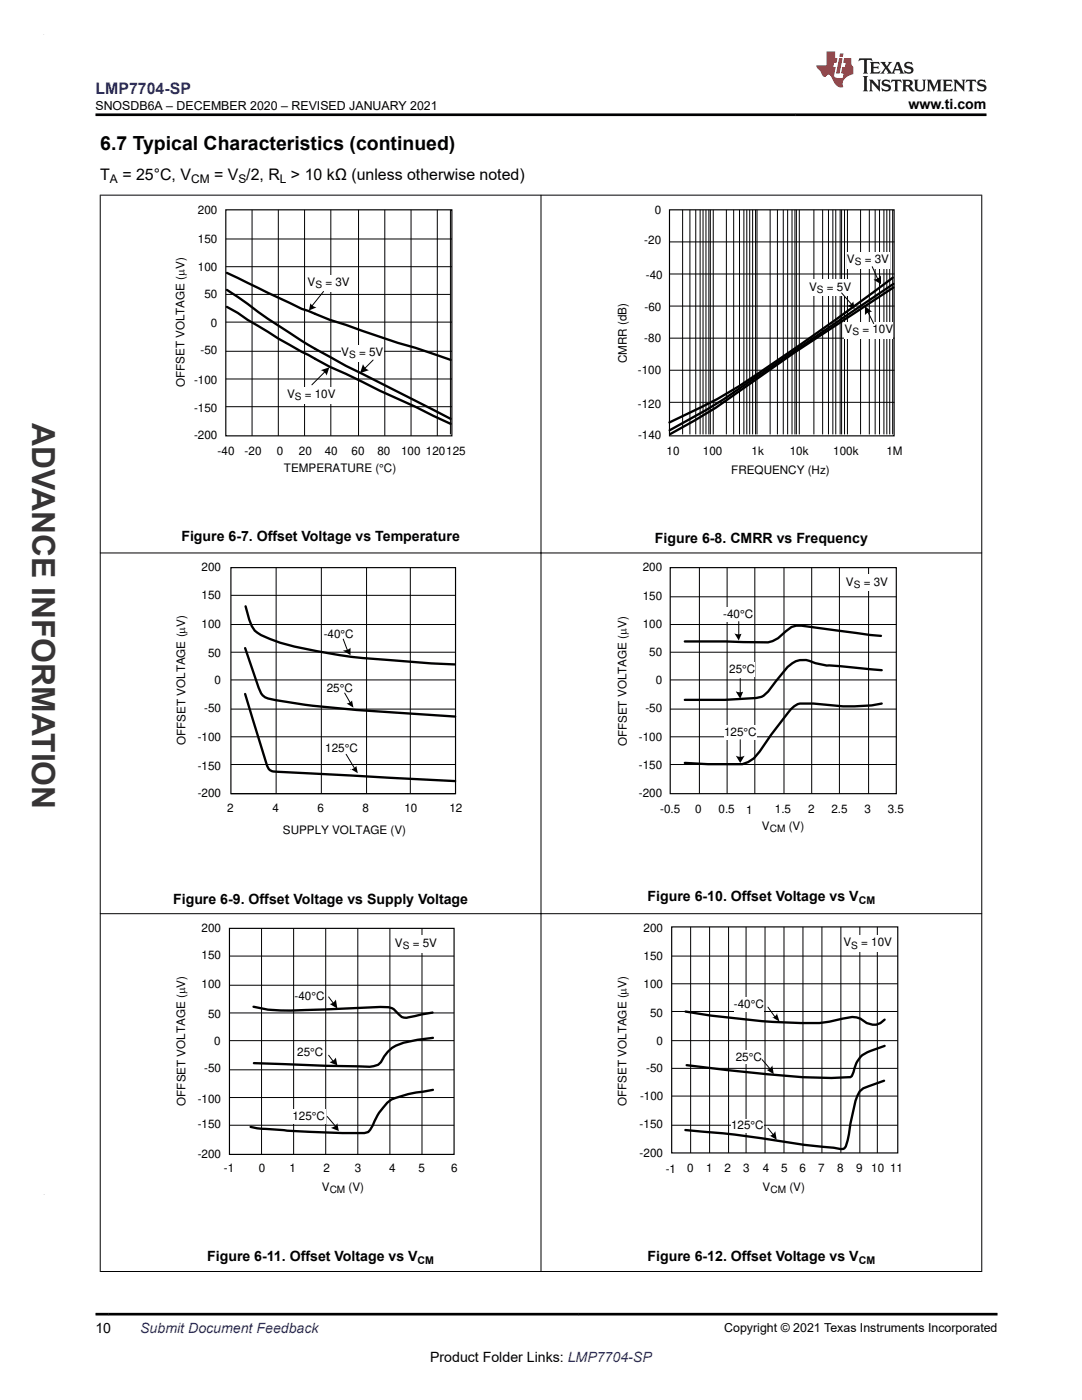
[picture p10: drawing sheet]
<svg xmlns="http://www.w3.org/2000/svg" width="216mm" height="279mm" viewBox="0 0 216 279" stroke-linecap="round" stroke-linejoin="round" font-family="sans-serif">
<path d="M45.3 54.5l14.9 7.1 1.3 .4 4.3 1.8 24.1 8M45.3 57.9l2.1 1.3a151.5 151.5 0 0 0 28.4 17.2l14.1 7.2M45.3 61.2l2.1 1.2a163.2 163.2 0 0 0 24.9 13.8l3.5 1.8 7.1 3.2 7 3.4" fill="none" stroke="#000" stroke-width=".47"/>
<path d="M45.1 41.9h45.1v45.1h-45.1z" fill="none" stroke="#000" stroke-width=".23"/>
<g fill="none" stroke="#000" stroke-width=".2">
<path d="M45.1 53.2h45.1M45.1 47.7h45.1M45.1 58.8h44.8M50.3 41.9v45.1M55.5 41.9v45.1M60.8 41.9v45.1M66 41.9v45.1M71.5 41.9v45.1M76.8 41.9v45.1M82 41.9v45.1M87.3 41.9v45.1M89.9 41.9v44.8"/>
<path d="M45.1 75.6h45.1M45.1 64.3h45.1M45.1 70.1h45.1M45.1 81.2h45.1"/>
</g>
<path d="M61.4 55h8.4v3.2h-8.4z" fill-rule="evenodd" fill="#fff"/>
<path d="M64.6 58.2l-2.4 2.9" fill="none" stroke="#000" stroke-width=".2"/>
<path d="M61.9 60.4a1.92 1.92 0 0 0 1.2 1l-1.5 .6z" fill-rule="evenodd" fill="#000"/>
<g fill="#fff">
<path d="M68 68.9h8.5v3.2h-8.5z" fill-rule="evenodd"/>
<path d="M57.3 77.4h9.6v3.2h-9.6z" fill-rule="evenodd"/>
</g>
<g fill="none" stroke="#000" stroke-width=".2">
<path d="M133.6 48.3h44.8M133.6 54.7h44.8M136.2 41.9v44.8M137.7 41.9v44.8M138.8 41.9v44.8M139.7 41.9v44.8M140.3 41.9v44.8M140.9 41.9v44.8M141.4 41.9v44.8M141.7 41.9v44.8M142.3 41.9v44.8M144.9 41.9v44.8"/>
<path d="M146.4 41.9v44.8M147.6 41.9v44.8M148.4 41.9v44.8M149 41.9v44.8M149.6 41.9v44.8M150.2 41.9v44.8M150.8 41.9v44.8M151.1 41.9v44.8M153.7 41.9v44.8M155.1 41.9v44.8M156.3 41.9v44.8M157.2 41.9v44.8"/>
<path d="M158 41.9v44.8M158.6 41.9v44.8M158.9 41.9v44.8M159.5 41.9v44.8M162.4 41.9v44.8M164.1 41.9v44.8M165.3 41.9v44.8M166.2 41.9v44.8M166.8 41.9v44.8M167.6 41.9v44.8M167.9 41.9v44.8M168.5 41.9v44.8"/>
<path d="M169.1 41.9v44.8M171.7 41.9v44.8M173.5 41.9v44.8M174.6 41.9v44.8M175.5 41.9v44.8M176.4 41.9v44.8M177 41.9v44.8M177.5 41.9v44.8M178.1 41.9v44.8M64.8 74.2l-2.6 2.6M74.5 71.9l-1.8 1.7M133.6 61.1h44.8"/>
<path d="M133.6 67.5h44.8M133.6 73.9h44.8M133.6 80.3h44.8"/>
</g>
<g fill="#000">
<path d="M64 73.9l1.7-.6-.6 1.8a1.4 1.4 0 0 0-1.1-1.2z" fill-rule="evenodd"/>
<path d="M72.4 72.7l.1 .1a1.79 1.79 0 0 0 1.1 1.1l-1.8 .6z" fill-rule="evenodd"/>
</g>
<path d="M133.6 41.9h44.8v45.1h-44.8z" fill="none" stroke="#000" stroke-width=".23"/>
<path d="M178.2 55.4a607.6 607.6 0 0 1-30.8 21.7l-4.3 2.5-9.5 4.7M178.3 56.7l-33.9 23-3.4 2.1-7.4 4.1M178.3 57.4l-19.8 13-15.7 11-9.1 5.2" fill="none" stroke="#000" stroke-width=".47"/>
<g fill="#fff">
<path d="M161.5 55.8h8.5v3.2h-8.5z" fill-rule="evenodd"/>
<path d="M169.1 50.3h8.4v3.2h-8.4z" fill-rule="evenodd"/>
<path d="M168.5 64.3h9.6v3.2h-9.6z" fill-rule="evenodd"/>
</g>
<g fill="none" stroke="#000" stroke-width=".2">
<path d="M167.9 58.5l2.1 2.3M174 53.2l1.2 2.6M173.2 62.2l1.1 2.4M46.1 118.8h44.8M55.1 113.3v45.1M64.1 113.3v45.1M73.1 113.3v45.1M81.9 113.3v45.1M46.1 135.7h44.8M46.1 130.2h44.8M46.1 124.6h44.8M46.1 152.6h44.8"/>
<path d="M46.1 147h44.8M46.1 141.5h44.8M46.1 158.4h44.8"/>
</g>
<g fill="#000">
<path d="M174.4 55.8a1.79 1.79 0 0 0 1.4-.8v1.7z" fill-rule="evenodd"/>
<path d="M169.1 61a1.69 1.69 0 0 0 1.2-.9l.3 1.6z" fill-rule="evenodd"/>
<path d="M172.6 61.1l1.4 1.1a1.68 1.68 0 0 0-1.4 .7z" fill-rule="evenodd"/>
</g>
<path d="M48.9 129.3l2.7 8a2.66 2.66 0 0 0 1.9 2.1 152.8 152.8 0 0 0 24.6 2.8l12.7 .8M48.9 138.5l4.4 14.3a1.75 1.75 0 0 0 2.1 1.2l35.4 1.9M49 121l.7 2.6a4.1 4.1 0 0 0 2.4 3.1 37.5 37.5 0 0 0 11.1 3.3 94.3 94.3 0 0 0 15 1.8l7.8 .6 4.7 .2" fill="none" stroke="#000" stroke-width=".47"/>
<path d="M46.1 113.3h44.8v45.1h-44.8z" fill="none" stroke="#000" stroke-width=".23"/>
<g fill="#fff">
<path d="M64.7 125.2h5.8v2.9h-5.8z" fill-rule="evenodd"/>
<path d="M65.3 136h5.2v2.9h-5.2z" fill-rule="evenodd"/>
<path d="M65 147.9h6.4v2.9h-6.4z" fill-rule="evenodd"/>
</g>
<g fill="none" stroke="#000" stroke-width=".2">
<path d="M133.7 119.1h45.1M139.6 113.3v45.1M145.1 113.3v45.1M150.6 113.3v45.1M156.4 113.3v45.1M162 113.3v45.1M167.5 113.3v45.1M173.3 113.3v45.1M68.5 127.5l.9 2.4M68.8 138.3l1.1 2.1M133.7 135.7h45.1M133.7 130.2h45.1"/>
<path d="M133.7 124.6h45.1M69.1 150.5l1.7 2.9M133.7 152.6h45.1M133.7 147h45.1M133.7 141.5h45.1"/>
</g>
<g fill="#000">
<path d="M68.5 129.9l.1-.1a1.68 1.68 0 0 0 1.4-.6l-.1 1.5z" fill-rule="evenodd"/>
<path d="M69.1 140.4h-.1a1.68 1.68 0 0 0 1.3-.7l-.1 .1 .3 1.4z" fill-rule="evenodd"/>
<path d="M69.9 153.4v.2a1.68 1.68 0 0 0 1.2-.8l.3 1.5z" fill-rule="evenodd"/>
</g>
<path d="M175.8 126.9l-15.9-2h-1l-.9 .2-2.7 2.3-1.1 .5-.9 .3-16.7-.2M175.9 133.8l-8.2-.8a16.3 16.3 0 0 1-6.8-1.3 4.2 4.2 0 0 0-3.7 1.4l-3.9 4.9-1.3 1.1-1.1 .2-6.2 .4h-8.1M175.9 140.4a40.5 40.5 0 0 1-13.6 0h-2.7a4.2 4.2 0 0 0-2.4 1.9l-3.3 4.3-2.3 3.4-1.2 1.3-1.1 .8-1.2 .4h-6.8l-4.7-.2" fill="none" stroke="#000" stroke-width=".47"/>
<path d="M133.7 113.3h45.1v45.1h-45.1z" fill="none" stroke="#000" stroke-width=".23"/>
<g fill="#fff">
<path d="M168.7 114.7h8.4v3.2h-8.4z" fill-rule="evenodd"/>
<path d="M145.4 132.2h5.2v2.9h-5.2z" fill-rule="evenodd"/>
<path d="M144.5 144.7h6.4v2.9h-6.4z" fill-rule="evenodd"/>
<path d="M144.2 121.1h6.1v3h-6.1z" fill-rule="evenodd"/>
</g>
<g fill="none" stroke="#000" stroke-width=".2">
<path d="M147.4 124.1v2.6M147.7 135.4v2.9M147.7 147.6v3.5M45.8 196.6h44.8M45.8 190.8h44.8M52.2 185.3v45.1M58.6 185.3v45.1M65 185.3v45.1M71.4 185.3v45.1M77.8 185.3v45.1M84.2 185.3v45.1M45.8 219h44.8"/>
<path d="M45.8 213.5h44.8M45.8 207.7h44.8M45.8 202.2h44.8M45.8 224.6h44.8"/>
</g>
<g fill="#000">
<path d="M146.5 126.4h.1a1.69 1.69 0 0 0 1.5 0h-.1l-.6 1.4z" fill-rule="evenodd"/>
<path d="M146.8 138h.1a1.68 1.68 0 0 0 1.5 0l-.7 1.5z" fill-rule="evenodd"/>
<path d="M146.8 150.8l.2 .1a1.78 1.78 0 0 0 1.6-.1l-.9 1.5z" fill-rule="evenodd"/>
</g>
<path d="M50.6 200.9a33.9 33.9 0 0 0 10.4 .7l14.9-.6a3.4 3.4 0 0 1 3.7 1.5 1.67 1.67 0 0 0 1.8 .5l4.9-.9M86.4 207.1l-3.1 .4-2.8 .6a6.3 6.3 0 0 0-4.5 3.9l-.5 .5-1.7 .4-23.1-.7M86.4 217.5a35.4 35.4 0 0 0-8.3 1.9 11.2 11.2 0 0 0-3.7 5.2l-.9 1.3-.8 .2a220.6 220.6 0 0 1-21.4-.9l-1.3-.3" fill="none" stroke="#000" stroke-width=".47"/>
<path d="M45.8 185.3h44.8v45.1h-44.8z" fill="none" stroke="#000" stroke-width=".23"/>
<g fill="#fff">
<path d="M78.7 186.7h8.4v3.5h-8.4z" fill-rule="evenodd"/>
<path d="M58.9 197.5h5.8v2.9h-5.8z" fill-rule="evenodd"/>
<path d="M59.2 208.6h5.2v2.9h-5.2z" fill-rule="evenodd"/>
<path d="M58.3 221.4h6.7v2.9h-6.7z" fill-rule="evenodd"/>
</g>
<g fill="none" stroke="#000" stroke-width=".2">
<path d="M65.6 199l.8 1.1M134 196.3h45.1M134 190.8h45.1M137.8 185v45.1M141.6 185v45.1M145.4 185v45.1M148.9 185v45.1M152.7 185v45.1M156.4 185v45.1M160.2 185v45.1M164 185v45.1M167.8 185v45.1"/>
<path d="M171.6 185v45.1M175.1 185v45.1M65.6 210.6l.8 1.2M134 218.7h45.1M134 213.2h45.1M134 207.7h45.1M134 201.9h45.1M65.3 222.8l1.7 2.1M134 224.6h45.1"/>
</g>
<g fill="#000">
<path d="M65.8 200.4a1.68 1.68 0 0 0 1.2-.9l.3 1.8z" fill-rule="evenodd"/>
<path d="M65.8 211.9a1.68 1.68 0 0 0 1.2-.8l.3 1.5z" fill-rule="evenodd"/>
<path d="M66.1 225a1.68 1.68 0 0 0 1.2-.9l.3 1.6z" fill-rule="evenodd"/>
</g>
<path d="M136.8 201.9a145.9 145.9 0 0 0 26.7 2.3l2-.3 2.6-.6a4.3 4.3 0 0 1 4.8 .9 2.78 2.78 0 0 0 3.6-.7M176.4 215.7l-4.2 1.5-.7 .6-.4 .9a57.5 57.5 0 0 0-2 8.9l-.3 1.2-.5 .5-7.9-.8a217.6 217.6 0 0 0-23.6-3M176.5 208.7a10.9 10.9 0 0 0-4.8 2.2 6.1 6.1 0 0 0-1.4 3.1l-.3 .8-.3 .2a82.8 82.8 0 0 1-16.7-.6l-16-1.8" fill="none" stroke="#000" stroke-width=".47"/>
<path d="M134 185h45.1v45.1h-45.1z" fill="none" stroke="#000" stroke-width=".23"/>
<g fill="#fff">
<path d="M146.5 199h5.9v2.9h-5.9z" fill-rule="evenodd"/>
<path d="M146 223.4h6.4v2.6h-6.4z" fill-rule="evenodd"/>
<path d="M146.8 209.7h5.3v2.6h-5.3z" fill-rule="evenodd"/>
</g>
<path d="M152.1 211.5l1.7 2M153.2 201l1.5 2M153.2 225.1l1.2 1.5" fill="none" stroke="#000" stroke-width=".2"/>
<g fill="#000">
<path d="M152.9 213.5v.1a1.68 1.68 0 0 0 1.2-1l.3 1.8z" fill-rule="evenodd"/>
<path d="M154.1 203l-.1 .2a1.68 1.68 0 0 0 1.1-1h-.1l.6 1.7z" fill-rule="evenodd"/>
<path d="M153.5 226.6v.1a1.65 1.65 0 0 0 1.2-1l.3 1.8z" fill-rule="evenodd"/>
</g>
<path d="M168.4 186.7h9.6v3.2h-9.6z" fill-rule="evenodd" fill="#fff"/>
<path d="M19.9 38.9h176.1M20 38.9v214.9M107.9 38.9v214.9M195.9 38.9v214.9M19.9 110.4h176.1M19.9 182.3h176.1M19.9 253.8h176.1" fill="none" stroke="#000" stroke-width=".2"/>
<path d="M171.5 11.6l-.2 .6 .5-.2h.6v.1v2.2l-.2 .4h1l-.2-.4v-2.2v-.1h.5l.6 .2-.2-.6zM173.6 12.4l.2 .3v1.6l-.2 .4h1.9l.1-.6a1.08 1.08 0 0 1-1.3 .2v-.7h.6l.4 .2v-.7l-.4 .2h-.6v-.5l.2-.2a1 1 0 0 1 1 .3l-.1-.5zM175.7 12.4l.9 1.1-1 1.2h.9l-.2-.2 .5-.8 .4 .8-.2 .2h1.6l-.2-.2 .2-.5h.9l.1 .5-.1 .2h.9l-.2-.4-.8-1.9h-.5l-.9 2.1-.9-1.1 .9-1h-.8l.2 .2-.4 .6-.4-.6 .2-.2zM179 12.8l.4 1h-.7zM180.7 12.5a.65 .65 0 0 0-.2 .7 .65 .65 0 0 0 .6 .5l.6 .1 .1 .3a.79 .79 0 0 1-.7 .4 .79 .79 0 0 1-.7-.5l.1 .7 .2-.1a.93 .93 0 0 0 1.1 0 .93 .93 0 0 0 .4-.9 1.46 1.46 0 0 0-1.2-.6l-.1-.3a1.09 1.09 0 0 1 1.2 .2l-.2-.6-.1 .1-.5-.2zM172.2 15.2l.2 .4v2.2l-.2 .4h1l-.2-.4v-2.2l.2-.4zM173.4 15.9l.2 .4v1.5l-.2 .4h.8l-.3-.4 .1-1.3 1.6 1.8v-2l.2-.4h-.7l.1 .2 .1 1.1-1.2-1.3zM176.2 16a.65 .65 0 0 0-.2 .8 .65 .65 0 0 0 .6 .4l.6 .2 .1 .2a.79 .79 0 0 1-.7 .4 .79 .79 0 0 1-.7-.5l.1 .7 .2-.1a.93 .93 0 0 0 1.1 .1 .93 .93 0 0 0 .4-1 1.46 1.46 0 0 0-1.2-.5l-.1-.4a1.09 1.09 0 0 1 1.2 .2l-.1-.6-.2 .1-.5-.1zM177.9 15.9l-.1 .6a.63 .63 0 0 1 .8-.3v1.6l-.3 .4h1l-.2-.4v-1.6a.66 .66 0 0 1 .8 .3l-.1-.6zM180 15.9l.2 .4v1.5l-.2 .4h1l-.2-.2-.1-.7h.5l.1 .2a.79 .79 0 0 0 1.2 .6l-1-.9a.61 .61 0 0 0 .6-.6 .61 .61 0 0 0-.5-.7zM180.8 16.2h.1a.47 .47 0 0 1 .5 .1 .47 .47 0 0 1 .1 .5l-.1 .1-.7 .1zM182.3 15.9l.2 .2a2.27 2.27 0 0 0 .4 2 1.04 1.04 0 0 0 1.7-.7v-1.3l.2-.2h-.8l.2 .4v1.1a.6 .6 0 0 1-.6 .6 .6 .6 0 0 1-.6-.6v-1.1l.3-.4zM184.9 15.9l.2 .4v1.5l-.2 .4h.8l-.3-.4v-1.4l.9 1.9 .9-1.9v1.4l-.3 .4h1l-.2-.4v-1.5l.2-.4h-.8l-.7 1.5-.6-1.5zM188.1 15.9l.2 .4v1.5l-.2 .4h1.9l.1-.6a1.09 1.09 0 0 1-1.3 .2v-.7h.6l.4 .2v-.6l-.4 .2h-.6v-.6l.2-.1a1.01 1.01 0 0 1 1 .3l-.1-.6zM190.2 15.9l.3 .4v1.5l-.3 .4h.8l-.2-.4v-1.3l1.6 1.8v-2l.2-.4h-.7l.2 .2v1.1l-1.2-1.3zM192.8 15.9l-.1 .6a.63 .63 0 0 1 .8-.3v1.6l-.3 .4h1l-.2-.4v-1.6a.66 .66 0 0 1 .8 .3l-.1-.6zM195.2 16a.65 .65 0 0 0-.2 .8 .65 .65 0 0 0 .6 .4l.6 .2 .2 .2a.79 .79 0 0 1-.7 .4 .79 .79 0 0 1-.7-.5l.1 .7 .2-.1a.93 .93 0 0 0 1 .1 .93 .93 0 0 0 .5-1 1.46 1.46 0 0 0-1.3-.5v-.4a1.09 1.09 0 0 1 1.2 .2l-.2-.6-.2 .1-.5-.1z" fill="#231f20"/>
<path d="M164.9 10.3v2.7h-2l.1 .4 .8 1a.95 .95 0 0 0 1 .9 .59 .59 0 0 1 .5-.4 .59 .59 0 0 1 .5 .3l.4 .8a1.59 1.59 0 0 0 2.1 1.4 1.61 1.61 0 0 1 1-2.3l1-.3-.1-1.5a1.59 1.59 0 0 1-.3-1.7h-1.5l-.2 .9h.6l-.2 .9h-.5l-.2 .9v.3l.4 .1-.1 .9h-.7a.73 .73 0 0 1-1-.7l.3-1.5h-.5l.1-.9h.5l.2-.9h-.5v-1.3zM167.4 11.6l-.6 3.1h.7l.6-3.1zM167.6 10.7l-.1 .6h.7l.1-.6z" fill="#ed1c24"/>
<path d="M19 22.9h177.8M19 262.3h180" fill="none" stroke="#000" stroke-width=".53"/>
<path d="M8.7 6.9h.1" fill="none" stroke="#373435" stroke-width=".2"/>
<text font-size="6.3" fill="#373435" x="6.4" y="84.5" transform="rotate(90 6.4 84.5)">ADVANCE INFORMATION</text>
<text font-size="3.9" x="20" y="29.9">6.7 Typical Characteristics (continued)</text>
<text font-size="3.2" fill="#00f" x="19" y="18.7">LMP7704-SP</text>
<g font-size="3.2">
<text x="20" y="35.8">T</text>
<text x="24.4" y="35.8">= 25°C, V</text>
<text x="42.7" y="35.8">= V /2, R &gt; 10 kΩ (unless otherwise noted)</text>
</g>
<g font-size="2.8">
<text x="181.3" y="21.8">www.ti.com</text>
<text x="36.2" y="108.1">Figure 6-7. Offset Voltage vs Temperature</text>
<text x="130.7" y="108.4">Figure 6-8. CMRR vs Frequency</text>
<text x="129.2" y="179.8">Figure 6-10. Offset Voltage vs V</text>
<text x="34.5" y="180.3">Figure 6-9. Offset Voltage vs Supply Voltage</text>
<text x="41.3" y="251.8">Figure 6-11. Offset Voltage vs V</text>
<text x="129.2" y="251.8">Figure 6-12. Offset Voltage vs V</text>
<text x="19" y="266.1">10</text>
<text x="85.8" y="271.7">Product Folder Links: LMP7704-SP</text>
</g>
<text font-size="2.8" fill="#00f" x="28" y="266.1">Submit Document Feedback</text>
<g font-size="2.5">
<text x="19" y="21.9">SNOSDB6A – DECEMBER 2020 – REVISED JANUARY 2021</text>
<text x="144.5" y="265.8">Copyright © 2021 Texas Instruments Incorporated</text>
</g>
<g font-size="2.4">
<text x="21.9" y="36.5">A</text>
<text x="38.1" y="36.5">CM</text>
<text x="47.6" y="36.5">S</text>
<text x="55.9" y="36.5">L</text>
</g>
<g font-size="2.3">
<text x="39.5" y="42.6">200</text>
<text x="130.7" y="42.6">0</text>
<text x="39.5" y="48.5">150</text>
<text x="128.6" y="48.6">-20</text>
<text x="169" y="52.4">V</text>
<text x="172.6" y="52.4">= 3V</text>
<text x="39.5" y="54.1">100</text>
<text x="40.8" y="59.5">50</text>
<text x="61.4" y="57.1">V</text>
<text x="64.9" y="57.1">= 3V</text>
<text x="128.9" y="55.6">-40</text>
<text x="161.4" y="58">V</text>
<text x="165" y="58">= 5V</text>
<text x="42.1" y="65.3">0</text>
<text x="128.6" y="62.1">-60</text>
<text x="40" y="70.7">-50</text>
<text x="68.1" y="71">V</text>
<text x="71.6" y="71">= 5V</text>
<text x="128.6" y="68.2">-80</text>
<text x="168.5" y="66.4">V</text>
<text x="172.1" y="66.4">= 10V</text>
<text x="36.9" y="77.3" transform="rotate(-90 36.9 77.3)">OFFSET VOLTAGE (PV)</text>
<text x="38.7" y="76.7">-100</text>
<text x="125.1" y="72.5" transform="rotate(-90 125.1 72.5)">CMRR (dB)</text>
<text x="127.3" y="74.6">-100</text>
<text x="38.7" y="82.2">-150</text>
<text x="57.3" y="79.5">V</text>
<text x="60.8" y="79.5">= 10V</text>
<text x="127.3" y="81.5">-120</text>
<text x="38.7" y="87.6">-200</text>
<text x="127.3" y="87.6">-140</text>
<text x="43.4" y="90.7">-40</text>
<text x="48.8" y="90.7">-20</text>
<text x="55.2" y="90.7">0</text>
<text x="56.7" y="94.3">TEMPERATURE (°C)</text>
<text x="59.6" y="90.7">20</text>
<text x="64.8" y="90.7">40</text>
<text x="70.2" y="90.7">60</text>
<text x="75.3" y="90.7">80</text>
<text x="80" y="90.7">100 120125</text>
<text x="133" y="90.9">10</text>
<text x="140.2" y="90.9">100</text>
<text x="145.9" y="94.6">FREQUENCY (Hz)</text>
<text x="150" y="90.9">1k</text>
<text x="157.6" y="90.8">10k</text>
<text x="166.3" y="90.8">100k</text>
<text x="176.9" y="90.9">1M</text>
<text x="40.2" y="119.5">150</text>
<text x="40.2" y="114">200</text>
<text x="128.3" y="119.7">150</text>
<text x="128.3" y="114">200</text>
<text x="168.8" y="117">V</text>
<text x="172.3" y="117">= 3V</text>
<text x="40.2" y="125.3">100</text>
<text x="128.3" y="125.3">100</text>
<text x="144.3" y="123.2">-40°C</text>
<text x="41.5" y="131.2">50</text>
<text x="64.6" y="127.3">-40°C</text>
<text x="129.6" y="130.9">50</text>
<text x="42.8" y="136.5">0</text>
<text x="130.9" y="136.5">0</text>
<text x="145.5" y="134.4">25°C</text>
<text x="40.8" y="142">-50</text>
<text x="65.2" y="138.1">25°C</text>
<text x="128.8" y="142.2">-50</text>
<text x="37" y="148.7" transform="rotate(-90 37 148.7)">OFFSET VOLTAGE (PV)</text>
<text x="39.5" y="147.8">-100</text>
<text x="125.1" y="149" transform="rotate(-90 125.1 149)">OFFSET VOLTAGE (PV)</text>
<text x="127.5" y="147.8">-100</text>
<text x="144.5" y="146.9">125°C</text>
<text x="39.5" y="153.6">-150</text>
<text x="64.9" y="150.1">125°C</text>
<text x="127.5" y="153.4">-150</text>
<text x="39.5" y="159">-200</text>
<text x="127.5" y="159.1">-200</text>
<text x="45.3" y="162.1">2</text>
<text x="54.3" y="162.1">4</text>
<text x="56.5" y="166.5">SUPPLY VOLTAGE (V)</text>
<text x="63.3" y="162.1">6</text>
<text x="72.3" y="162.1">8</text>
<text x="80.7" y="162.1">10</text>
<text x="89.7" y="162.1">12</text>
<text x="131.7" y="162.2">-0.5</text>
<text x="138.7" y="162.2">0</text>
<text x="143.4" y="162.2">0.5</text>
<text x="148.9" y="162.4">1</text>
<text x="152" y="165.7">V</text>
<text x="154.6" y="162.2">1.5</text>
<text x="157.4" y="165.7">(V)</text>
<text x="161.2" y="162.2">2</text>
<text x="165.9" y="162.2">2.5</text>
<text x="172.5" y="162.2">3</text>
<text x="177.2" y="162.2">3.5</text>
<text x="40.2" y="191.4">150</text>
<text x="40.2" y="186">200</text>
<text x="78.8" y="189">V</text>
<text x="82.3" y="189">= 5V</text>
<text x="128.4" y="191.7">150</text>
<text x="128.4" y="186">200</text>
<text x="168.3" y="188.9">V</text>
<text x="171.8" y="188.9">= 10V</text>
<text x="40.2" y="197.2">100</text>
<text x="128.4" y="197.1">100</text>
<text x="41.5" y="203.1">50</text>
<text x="58.8" y="199.6">-40°C</text>
<text x="129.7" y="202.9">50</text>
<text x="146.4" y="201.1">-40°C</text>
<text x="42.8" y="208.6">0</text>
<text x="131" y="208.5">0</text>
<text x="40.8" y="213.9">-50</text>
<text x="59.3" y="210.8">25°C</text>
<text x="128.9" y="213.9">-50</text>
<text x="146.8" y="211.7">25°C</text>
<text x="37" y="220.7" transform="rotate(-90 37 220.7)">OFFSET VOLTAGE (PV)</text>
<text x="39.5" y="220.1">-100</text>
<text x="125" y="220.7" transform="rotate(-90 125 220.7)">OFFSET VOLTAGE (PV)</text>
<text x="127.7" y="219.6">-100</text>
<text x="39.5" y="225.2">-150</text>
<text x="58.4" y="223.4">125°C</text>
<text x="127.6" y="225.2">-150</text>
<text x="145.9" y="225.4">125°C</text>
<text x="39.5" y="231">-200</text>
<text x="44.7" y="233.8">-1</text>
<text x="51.6" y="233.8">0</text>
<text x="57.7" y="233.8">1</text>
<text x="64.5" y="233.8">2</text>
<text x="70.8" y="233.8">3</text>
<text x="77.6" y="233.8">4</text>
<text x="83.5" y="233.8">5</text>
<text x="90" y="233.8">6</text>
<text x="127.6" y="230.8">-200</text>
<text x="137.1" y="234">0</text>
<text x="140.9" y="234">1</text>
<text x="144.6" y="234">2</text>
<text x="148.3" y="234">3</text>
<text x="152.2" y="234">4</text>
<text x="155.9" y="233.9">5</text>
<text x="159.5" y="234">6</text>
<text x="163.3" y="234">7</text>
<text x="167" y="234">8</text>
<text x="170.8" y="234">9</text>
<text x="173.8" y="234">10 11</text>
<text x="64.2" y="237.6">V</text>
<text x="69.6" y="237.6">(V)</text>
<text x="132.8" y="234">-1</text>
<text x="152.2" y="237.6">V</text>
<text x="157.5" y="237.6">(V)</text>
</g>
<g font-size="2.1">
<text x="171.3" y="180.3">CM</text>
<text x="83.3" y="252.3">CM</text>
<text x="171.3" y="252.3">CM</text>
</g>
<g font-size="2">
<text x="170.6" y="52.9">S</text>
<text x="62.9" y="57.6">S</text>
<text x="163" y="58.4">S</text>
<text x="69.7" y="71.5">S</text>
<text x="170.1" y="66.8">S</text>
<text x="58.8" y="79.9">S</text>
<text x="170.3" y="117.4">S</text>
<text x="153.6" y="166.1">CM</text>
<text x="80.4" y="189.5">S</text>
<text x="169.8" y="189.3">S</text>
<text x="65.8" y="238">CM</text>
<text x="153.7" y="238">CM</text>
</g>
</svg>
